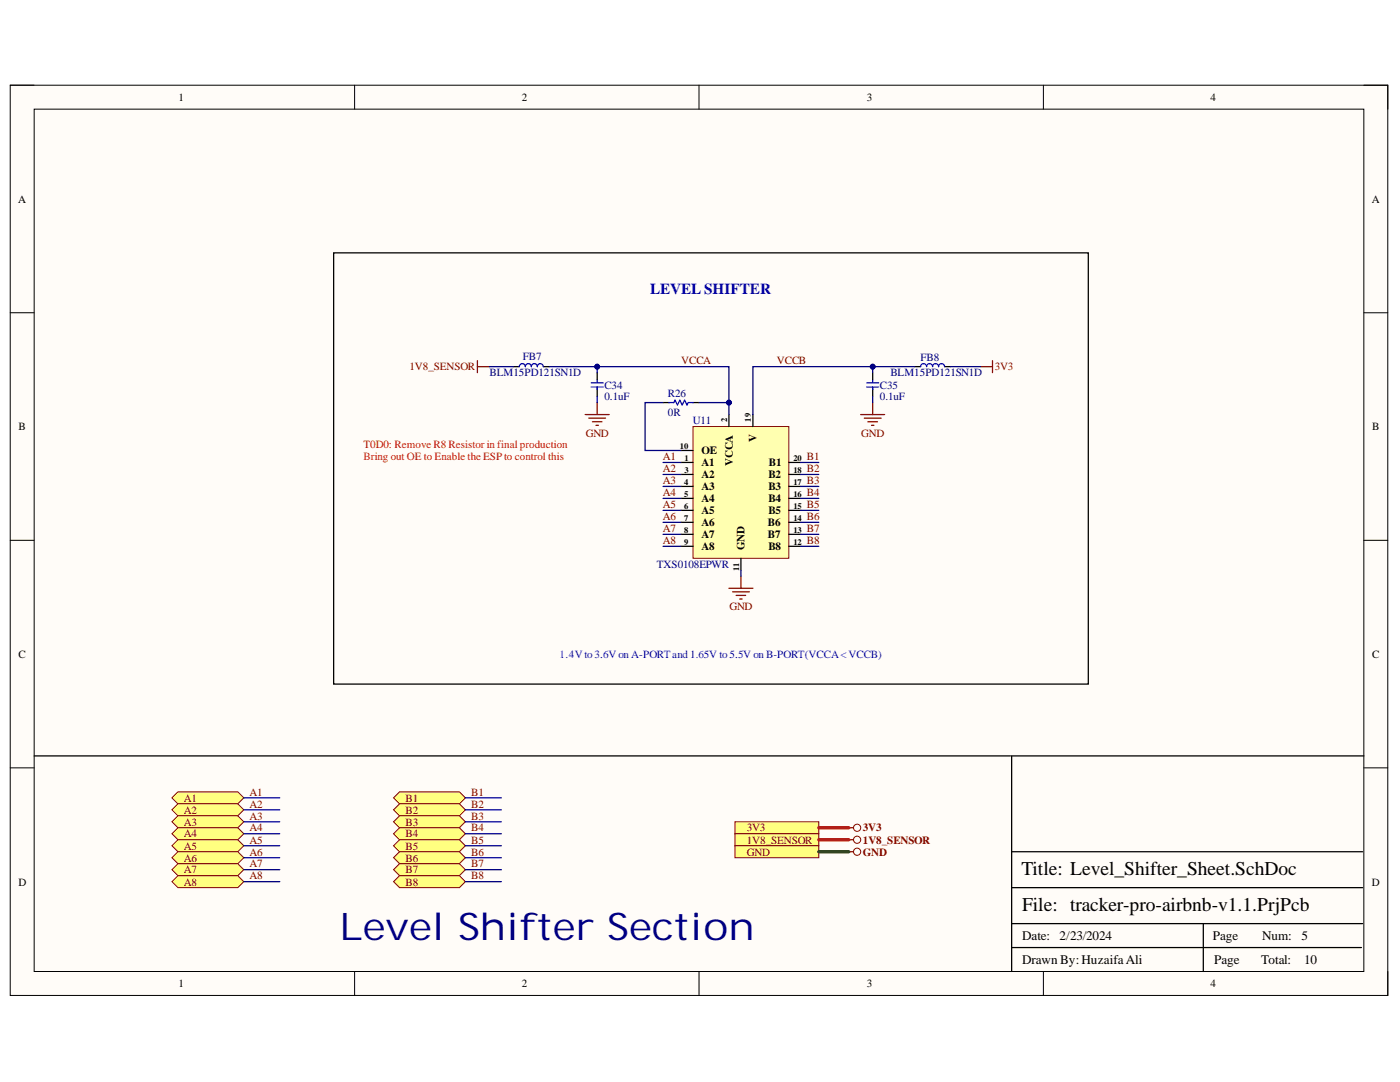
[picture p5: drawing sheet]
<svg xmlns="http://www.w3.org/2000/svg" width="279mm" height="216mm" viewBox="0 0 279 216" stroke-linecap="round" stroke-linejoin="round" font-family="sans-serif">
<path d="M2 17h275v181.6h-275z" fill-rule="evenodd" fill="#fffcf8"/>
<path d="M2 17h275v181.6h-275z" fill="none" stroke="#000" stroke-width=".2"/>
<path d="M6.8 21.8h265.4v172.1h-265.4z" fill-rule="evenodd" fill="#fffcf8"/>
<g fill="none" stroke="#000" stroke-width=".2">
<path d="M2 17h4.8M70.8 17v4.8M139.5 17v4.8M208.2 17v4.8M272.2 17h4.8v4.8M6.8 21.8h265.4v172.1h-265.4zM2 62.4h4.8M272.2 62.4h4.8M2 107.8h4.8M272.2 107.8h4.8M2 153.2h4.8M272.2 153.2h4.8"/>
<path d="M70.8 193.9v4.7M139.5 193.9v4.7M208.2 193.9v4.7M277 193.9v4.7"/>
</g>
<path d="M272.2 150.8h-70.3v43.1M201.9 177.1h70M201.9 170h70M201.9 189.1h69.8M201.9 184.3h70M240.1 184.3v9.6" fill="none" stroke="#000" stroke-width=".25"/>
<path d="M138.3 85.1h19.1v26.3h-19.1z" fill-rule="evenodd" fill="#ffffb0"/>
<path d="M138.3 85.1h19.1v26.3h-19.1z" fill="none" stroke="#800000" stroke-width=".2"/>
<g fill="none" stroke="#000" stroke-width=".25">
<path d="M66.6 50.5h150.6v86h-150.6zM102.4 73.2h1.2M108.4 73.2h1.2M119.2 74.4v1.4M119.2 77.6v1.5M174.2 74.4v1.4M174.2 77.6v1.5M182.5 73.2h1.2M188.5 73.2h1.2M135.9 94.7h2.4M135.9 92.3h2.4M135.9 89.9h2.4"/>
<path d="M135.9 99.4h2.4M135.9 97.1h2.4M145.5 82.7v2.4M150.3 82.7v2.4M157.4 94.7h2.4M157.4 92.3h2.4M157.4 99.4h2.4M157.4 97.1h2.4M135.9 109h2.4M135.9 106.6h2.4M135.9 104.2h2.4M135.9 101.8h2.4"/>
<path d="M147.9 111.4v2.4M157.4 109h2.4M157.4 106.6h2.4M157.4 104.2h2.4M157.4 101.8h2.4"/>
</g>
<path d="M103.6 73.2a.6 .6 0 0 1 .6-.6 .6 .6 0 0 1 .6 .6 .6 .6 0 0 1 .6-.6 .6 .6 0 0 1 .6 .6 .6 .6 0 0 1 .6-.6 .6 .6 0 0 1 .6 .6 .6 .6 0 0 1 .6-.6 .6 .6 0 0 1 .6 .6M118 77.2h2.4M118 76.4h2.4M119.2 75.8v.5M119.2 77.2v.5M173 77.2h2.4M173 76.4h2.4M174.2 75.8v.5M174.2 77.2v.5M183.7 73.2a.6 .6 0 0 1 .6-.6 .6 .6 0 0 1 .6 .6 .6 .6 0 0 1 .6-.6 .6 .6 0 0 1 .6 .6 .6 .6 0 0 1 .6-.6 .6 .6 0 0 1 .6 .6 .6 .6 0 0 1 .6-.6 .6 .6 0 0 1 .6 .6" fill="none" stroke="#00f" stroke-width=".25"/>
<g fill="none" stroke="#800000" stroke-width=".25">
<path d="M95.3 73.2h2.4M95.3 72v2.4M195.7 73.2h2.4M198.1 72v2.4M116.8 82.7h4.8M117.5 83.4h3.4M118.2 84.2h1.9M118.9 84.9h.5M119.2 80.3v2.4M171.8 82.7h4.8M172.5 83.4h3.3M173.2 84.2h1.9"/>
<path d="M173.9 84.9h.5M174.2 80.3v2.4M145.5 117.4h4.8M146.2 118.1h3.3M146.9 118.8h1.9M147.6 119.5h.5M147.9 115v2.4"/>
</g>
<path d="M146.7 164h16.7v2.4h-16.7z" fill-rule="evenodd" fill="#ffff80"/>
<path d="M146.7 164h16.7v2.4h-16.7z" fill="none" stroke="#800000" stroke-width=".2"/>
<path d="M146.7 166.4h16.7v2.4h-16.7z" fill-rule="evenodd" fill="#ffff80"/>
<g fill="none" stroke="#800000" stroke-width=".2">
<path d="M146.7 166.4h16.7v2.4h-16.7z"/>
<circle cx="171.1" cy="167.6" r=".72"/>
<circle cx="171.1" cy="165.2" r=".72"/>
</g>
<path d="M169.4 165.2h.9M169.4 167.6h.9" fill="none" stroke="#800000" stroke-width=".25"/>
<path d="M146.7 168.8h16.7v2.3h-16.7z" fill-rule="evenodd" fill="#ffff80"/>
<g fill="none" stroke="#800000" stroke-width=".2">
<path d="M146.7 168.8h16.7v2.3h-16.7z"/>
<circle cx="171.1" cy="170" r=".72"/>
</g>
<path d="M169.4 170h.9" fill="none" stroke="#800000" stroke-width=".25"/>
<path d="M34.3 159.2l1.2-1.2h12l1.2 1.2-1.2 1.2h-12z" fill-rule="evenodd" fill="#ffff80"/>
<path d="M34.3 159.2l1.2-1.2h12l1.2 1.2-1.2 1.2h-12z" fill="none" stroke="#800000" stroke-width=".2"/>
<path d="M34.3 161.6l1.2-1.2h12l1.2 1.2-1.2 1.2h-12z" fill-rule="evenodd" fill="#ffff80"/>
<path d="M34.3 161.6l1.2-1.2h12l1.2 1.2-1.2 1.2h-12z" fill="none" stroke="#800000" stroke-width=".2"/>
<path d="M34.3 164l1.2-1.2h12l1.2 1.2-1.2 1.2h-12z" fill-rule="evenodd" fill="#ffff80"/>
<path d="M34.3 164l1.2-1.2h12l1.2 1.2-1.2 1.2h-12z" fill="none" stroke="#800000" stroke-width=".2"/>
<path d="M34.3 166.4l1.2-1.2h12l1.2 1.2-1.2 1.2h-12z" fill-rule="evenodd" fill="#ffff80"/>
<path d="M34.3 166.4l1.2-1.2h12l1.2 1.2-1.2 1.2h-12z" fill="none" stroke="#800000" stroke-width=".2"/>
<path d="M34.3 168.8l1.2-1.2h12l1.2 1.2-1.2 1.2h-12z" fill-rule="evenodd" fill="#ffff80"/>
<path d="M34.3 168.8l1.2-1.2h12l1.2 1.2-1.2 1.2h-12z" fill="none" stroke="#800000" stroke-width=".2"/>
<path d="M34.3 171.1l1.2-1.1h12l1.2 1.1-1.2 1.2h-12z" fill-rule="evenodd" fill="#ffff80"/>
<path d="M34.3 171.1l1.2-1.1h12l1.2 1.1-1.2 1.2h-12z" fill="none" stroke="#800000" stroke-width=".2"/>
<path d="M34.3 173.5l1.2-1.2h12l1.2 1.2-1.2 1.2h-12z" fill-rule="evenodd" fill="#ffff80"/>
<path d="M34.3 173.5l1.2-1.2h12l1.2 1.2-1.2 1.2h-12z" fill="none" stroke="#800000" stroke-width=".2"/>
<path d="M34.3 175.9l1.2-1.2h12l1.2 1.2-1.2 1.2h-12z" fill-rule="evenodd" fill="#ffff80"/>
<path d="M34.3 175.9l1.2-1.2h12l1.2 1.2-1.2 1.2h-12z" fill="none" stroke="#800000" stroke-width=".2"/>
<path d="M78.5 159.2l1.2-1.2h12l1.2 1.2-1.2 1.2h-12z" fill-rule="evenodd" fill="#ffff80"/>
<path d="M78.5 159.2l1.2-1.2h12l1.2 1.2-1.2 1.2h-12z" fill="none" stroke="#800000" stroke-width=".2"/>
<path d="M78.5 161.6l1.2-1.2h12l1.2 1.2-1.2 1.2h-12z" fill-rule="evenodd" fill="#ffff80"/>
<path d="M78.5 161.6l1.2-1.2h12l1.2 1.2-1.2 1.2h-12z" fill="none" stroke="#800000" stroke-width=".2"/>
<path d="M78.5 164l1.2-1.2h12l1.2 1.2-1.2 1.2h-12z" fill-rule="evenodd" fill="#ffff80"/>
<path d="M78.5 164l1.2-1.2h12l1.2 1.2-1.2 1.2h-12z" fill="none" stroke="#800000" stroke-width=".2"/>
<path d="M78.5 166.4l1.2-1.2h12l1.2 1.2-1.2 1.2h-12z" fill-rule="evenodd" fill="#ffff80"/>
<path d="M78.5 166.4l1.2-1.2h12l1.2 1.2-1.2 1.2h-12z" fill="none" stroke="#800000" stroke-width=".2"/>
<path d="M78.5 168.8l1.2-1.2h12l1.2 1.2-1.2 1.2h-12z" fill-rule="evenodd" fill="#ffff80"/>
<path d="M78.5 168.8l1.2-1.2h12l1.2 1.2-1.2 1.2h-12z" fill="none" stroke="#800000" stroke-width=".2"/>
<path d="M78.5 171.1l1.2-1.1h12l1.2 1.1-1.2 1.2h-12z" fill-rule="evenodd" fill="#ffff80"/>
<path d="M78.5 171.1l1.2-1.1h12l1.2 1.1-1.2 1.2h-12z" fill="none" stroke="#800000" stroke-width=".2"/>
<path d="M78.5 173.5l1.2-1.2h12l1.2 1.2-1.2 1.2h-12z" fill-rule="evenodd" fill="#ffff80"/>
<path d="M78.5 173.5l1.2-1.2h12l1.2 1.2-1.2 1.2h-12z" fill="none" stroke="#800000" stroke-width=".2"/>
<path d="M78.5 175.9l1.2-1.2h12l1.2 1.2-1.2 1.2h-12z" fill-rule="evenodd" fill="#ffff80"/>
<path d="M78.5 175.9l1.2-1.2h12l1.2 1.2-1.2 1.2h-12z" fill="none" stroke="#800000" stroke-width=".2"/>
<path d="M132.3 80.3h1.2M138.3 80.3h1.2M6.8 150.8h194.9" fill="none" stroke="#000" stroke-width=".25"/>
<path d="M133.5 80.3h1l.2-.4 .5 .9 .5-.9 .5 .9 .4-.9 .5 .9 .2-.5h1" fill="none" stroke="#00f" stroke-width=".25"/>
<path d="M109.6 73.2h9.6v1.2M119.2 79.1v1.2M174.2 79.1v1.2M147.9 113.8v1.2" fill="none" stroke="#000080" stroke-width=".25"/>
<circle cx="119.2" cy="73.2" r=".48" fill="#000080"/>
<circle cx="119.2" cy="73.2" r=".48" fill="none" stroke="#000080" stroke-width=".2"/>
<path d="M119.2 73.2h26.3v9.5" fill="none" stroke="#000080" stroke-width=".25"/>
<circle cx="119.2" cy="73.2" r=".48" fill="#000080"/>
<circle cx="119.2" cy="73.2" r=".48" fill="none" stroke="#000080" stroke-width=".2"/>
<circle cx="145.5" cy="80.3" r=".48" fill="#000080"/>
<circle cx="145.5" cy="80.3" r=".48" fill="none" stroke="#000080" stroke-width=".2"/>
<path d="M97.7 73.2h4.7M174.2 73.2h8.3M189.7 73.2h6" fill="none" stroke="#000080" stroke-width=".25"/>
<circle cx="174.2" cy="73.2" r=".48" fill="#000080"/>
<circle cx="174.2" cy="73.2" r=".48" fill="none" stroke="#000080" stroke-width=".2"/>
<path d="M174.2 74.4v-1.2h-23.9v9.5" fill="none" stroke="#000080" stroke-width=".25"/>
<circle cx="174.2" cy="73.2" r=".48" fill="#000080"/>
<circle cx="174.2" cy="73.2" r=".48" fill="none" stroke="#000080" stroke-width=".2"/>
<path d="M163.4 165.2h6M163.4 167.6h6" fill="none" stroke="#f00" stroke-width=".68"/>
<path d="M163.4 170h6" fill="none" stroke="#274e13" stroke-width=".68"/>
<g fill="none" stroke="#000080" stroke-width=".25">
<path d="M132.3 80.3h-3.6v9.6h7.2M132.3 92.3h3.6M132.3 94.7h3.6M132.3 97.1h3.6M132.3 99.4h3.6M139.5 80.3h6M159.8 92.3h3.6M159.8 94.7h3.6M159.8 97.1h3.6M159.8 99.4h3.6M132.3 101.8h3.6M132.3 104.2h3.6"/>
<path d="M132.3 106.6h3.6M132.3 109h3.6M159.8 101.8h3.6M159.8 104.2h3.6M159.8 106.6h3.6M159.8 109h3.6M48.7 159.2h7.1M92.9 159.2h7.2M48.7 161.6h7.1M48.7 164h7.1M48.7 166.4h7.1M48.7 168.8h7.1"/>
<path d="M48.7 171.1h7.1M48.7 173.5h7.1M48.7 175.9h7.1M92.9 161.6h7.2M92.9 164h7.2M92.9 166.4h7.2M92.9 168.8h7.2M92.9 171.1h7.2M92.9 173.5h7.2M92.9 175.9h7.2"/>
</g>
<circle cx="145.5" cy="80.3" r=".48" fill="#000080"/>
<circle cx="145.5" cy="80.3" r=".48" fill="none" stroke="#000080" stroke-width=".2"/>
<text font-size="7.6" fill="#000080" x="67.7" y="187.6">Level Shifter Section</text>
<g font-size="3.9">
<text x="203.8" y="174.6">Title: Level_Shifter_Sheet.SchDoc</text>
<text x="204" y="181.8">File: tracker-pro-airbnb-v1.1.PrjPcb</text>
</g>
<text font-size="3" fill="#00f" x="129.7" y="58.7">LEVEL SHIFTER</text>
<g font-size="2.6">
<text x="204" y="187.6">Date:</text>
<text x="211.5" y="187.6">2/23/2024</text>
<text x="242.1" y="187.6">Page</text>
<text x="251.9" y="187.6">Num:</text>
<text x="259.7" y="187.6">5</text>
<text x="204" y="192.4">Drawn By: HuzaifaAli</text>
<text x="242.3" y="192.4">Page</text>
<text x="251.7" y="192.4">Total:</text>
<text x="260.3" y="192.4">10</text>
</g>
<g font-size="2.2">
<text x="35.6" y="20.1">1</text>
<text x="104.1" y="20.1">2</text>
<text x="173" y="20.1">3</text>
<text x="241.6" y="20.1">4</text>
<text x="3.6" y="40.4">A</text>
<text x="273.8" y="40.4">A</text>
<text x="3.7" y="85.8">B</text>
<text x="151" y="88.3" transform="rotate(-90 151 88.3)">V</text>
<text x="273.9" y="85.8">B</text>
<text x="140" y="95.5">A2</text>
<text x="140" y="93">A1</text>
<text x="140" y="90.7">OE</text>
<text x="146.2" y="93" transform="rotate(-90 146.2 93)">VCCA</text>
<text x="153.3" y="95.5">B2</text>
<text x="153.4" y="93">B1</text>
<text x="140" y="97.8">A3</text>
<text x="140" y="100.2">A4</text>
<text x="153.3" y="100.2">B4</text>
<text x="153.3" y="97.8">B3</text>
<text x="140" y="102.6">A5</text>
<text x="140" y="105">A6</text>
<text x="140" y="107.4">A7</text>
<text x="153.3" y="107.4">B7</text>
<text x="153.3" y="105">B6</text>
<text x="153.3" y="102.6">B5</text>
<text x="140" y="109.8">A8</text>
<text x="148.6" y="109.8" transform="rotate(-90 148.6 109.8)">GND</text>
<text x="153.3" y="109.8">B8</text>
<text x="3.7" y="131.3">C</text>
<text x="273.9" y="131.3">C</text>
<text x="3.7" y="176.7">D</text>
<text x="273.8" y="176.7">D</text>
<text x="35.6" y="197">1</text>
<text x="104.1" y="197">2</text>
<text x="173" y="197">3</text>
<text x="241.6" y="197">4</text>
</g>
<g font-size="2.2" fill="#000080">
<text x="104.4" y="71.8">FB7</text>
<text x="97.7" y="75.1">BLM15PD121SN1D</text>
<text x="120.6" y="77.5">C34</text>
<text x="175.6" y="77.5">C35</text>
<text x="177.7" y="75.1">BLM15PD121SN1D</text>
<text x="183.7" y="72">FB8</text>
<text x="120.6" y="79.9">0.1uF</text>
<text x="133.3" y="79.2">R26</text>
<text x="133.3" y="83">0R</text>
<text x="175.6" y="79.9">0.1uF</text>
<text x="138.3" y="84.6">U11</text>
<text x="131.1" y="113.4">TXS0108EPWR</text>
</g>
<g font-size="2.2" fill="#800000">
<text x="81.7" y="73.9">1V8_SENSOR</text>
<text x="135.9" y="72.7">VCCA</text>
<text x="155" y="72.7">VCCB</text>
<text x="198.5" y="73.9">3V3</text>
<text x="116.9" y="87.1">GND</text>
<text x="171.9" y="87.1">GND</text>
<text x="132.3" y="91.8">A1</text>
<text x="132.3" y="94.2">A2</text>
<text x="161" y="91.8">B1</text>
<text x="161" y="94.2">B2</text>
<text x="132.3" y="96.7">A3</text>
<text x="132.3" y="99">A4</text>
<text x="132.3" y="101.4">A5</text>
<text x="161" y="96.7">B3</text>
<text x="161" y="99">B4</text>
<text x="161" y="101.4">B5</text>
<text x="132.3" y="103.8">A6</text>
<text x="132.3" y="106.2">A7</text>
<text x="161" y="103.8">B6</text>
<text x="161" y="106.2">B7</text>
<text x="132.3" y="108.6">A8</text>
<text x="161" y="108.6">B8</text>
<text x="145.6" y="121.7">GND</text>
<text x="36.7" y="160">A1</text>
<text x="49.8" y="158.8">A1</text>
<text x="49.8" y="161.2">A2</text>
<text x="80.9" y="160">B1</text>
<text x="94.1" y="158.8">B1</text>
<text x="94.1" y="161.2">B2</text>
<text x="36.7" y="162.4">A2</text>
<text x="36.7" y="164.7">A3</text>
<text x="36.7" y="167.1">A4</text>
<text x="49.8" y="163.5">A3</text>
<text x="49.8" y="165.9">A4</text>
<text x="80.9" y="162.4">B2</text>
<text x="80.9" y="164.7">B3</text>
<text x="80.9" y="167.1">B4</text>
<text x="94.1" y="163.5">B3</text>
<text x="94.1" y="165.9">B4</text>
<text x="149" y="165.9">3V3</text>
<text x="172.2" y="165.9">3V3</text>
<text x="36.7" y="169.5">A5</text>
<text x="36.7" y="171.9">A6</text>
<text x="49.8" y="168.4">A5</text>
<text x="49.8" y="170.7">A6</text>
<text x="49.8" y="173.1">A7</text>
<text x="80.9" y="169.5">B5</text>
<text x="80.9" y="171.9">B6</text>
<text x="94.1" y="168.4">B5</text>
<text x="94.1" y="170.7">B6</text>
<text x="94.1" y="173.1">B7</text>
<text x="149" y="168.4">1V8_SENSOR</text>
<text x="149" y="170.7">GND</text>
<text x="172.2" y="168.4">1V8_SENSOR</text>
<text x="172.2" y="170.7">GND</text>
<text x="36.7" y="174.3">A7</text>
<text x="36.7" y="176.7">A8</text>
<text x="49.8" y="175.5">A8</text>
<text x="80.9" y="174.3">B7</text>
<text x="80.9" y="176.7">B8</text>
<text x="94.1" y="175.5">B8</text>
</g>
<g font-size="2.2" fill="#f00">
<text x="72.6" y="89.5">T0D0: Remove R8 Resistor in final production</text>
<text x="72.6" y="91.8">Bring out OE to Enable the ESP to control this</text>
</g>
<text font-size="2.2" fill="#00f" x="111.6" y="131.3">1.4Vto 3.6V on A-PORTand 1.65V to 5.5V on B-PORT(VCCA&lt;VCCB)</text>
<g font-size="1.7">
<text x="135.7" y="89.6">10</text>
<text x="145.1" y="84.1" transform="rotate(-90 145.1 84.1)">2</text>
<text x="149.9" y="84.1" transform="rotate(-90 149.9 84.1)">19</text>
<text x="136.6" y="94.4">3</text>
<text x="136.6" y="91.9">1</text>
<text x="158.3" y="91.9">20</text>
<text x="158.3" y="94.4">18</text>
<text x="136.5" y="96.7">4</text>
<text x="136.5" y="99.1">5</text>
<text x="136.5" y="101.5">6</text>
<text x="158.3" y="101.5">15</text>
<text x="158.3" y="99.1">16</text>
<text x="158.3" y="96.7">17</text>
<text x="136.5" y="103.9">7</text>
<text x="136.5" y="106.3">8</text>
<text x="158.3" y="106.3">13</text>
<text x="158.3" y="103.9">14</text>
<text x="136.5" y="108.7">9</text>
<text x="147.5" y="114" transform="rotate(-90 147.5 114)">11</text>
<text x="158.3" y="108.7">12</text>
</g>
</svg>
